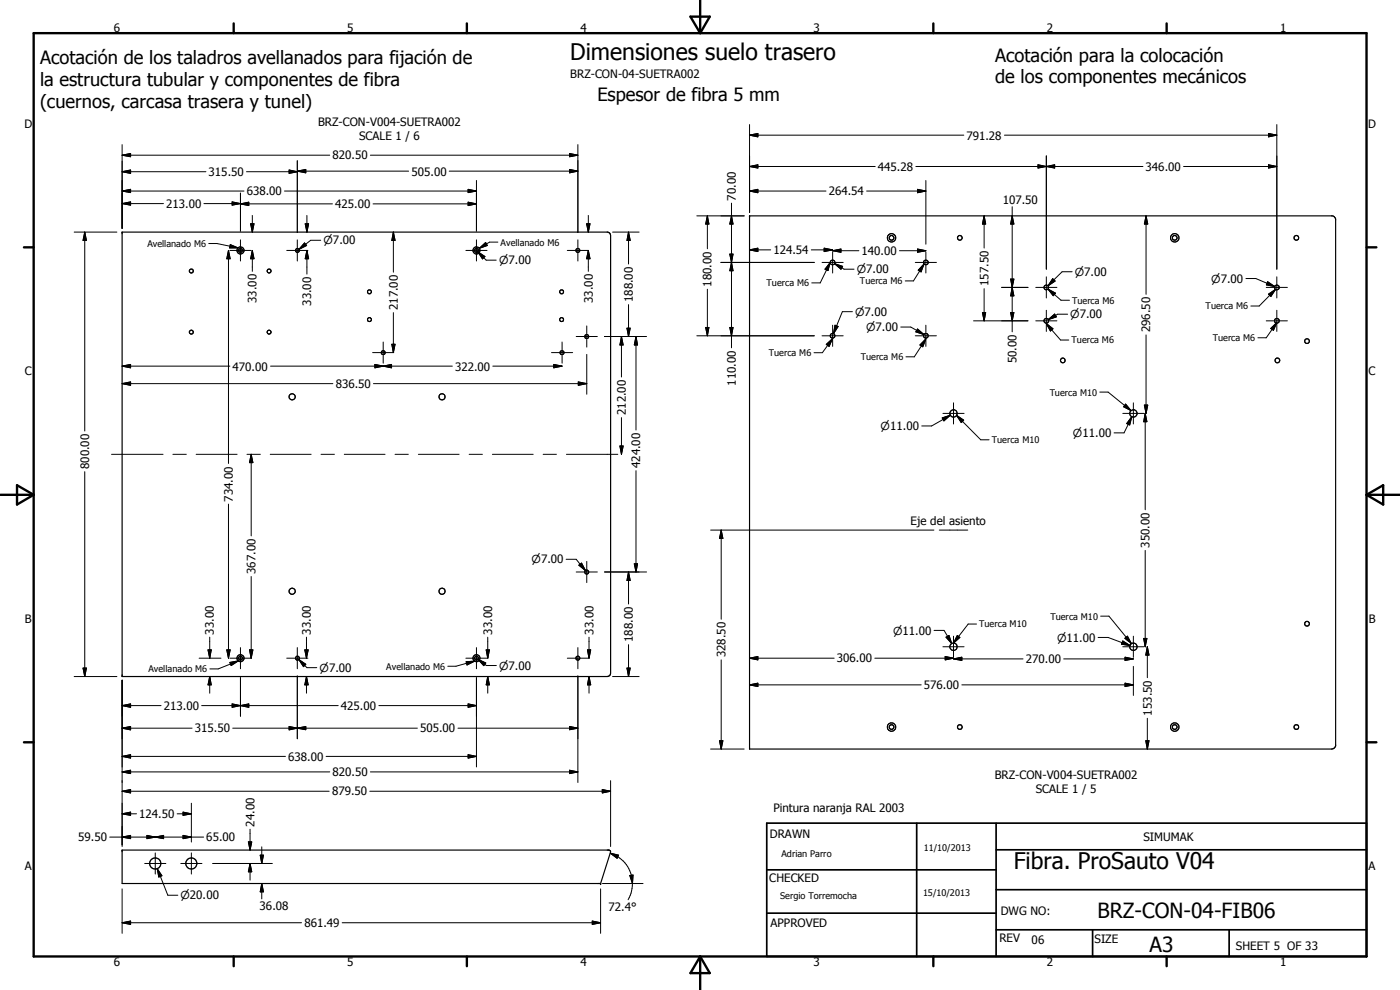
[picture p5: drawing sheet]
<svg xmlns="http://www.w3.org/2000/svg" width="420mm" height="297mm" viewBox="0 0 420 297" stroke-linecap="round" stroke-linejoin="round" font-family="sans-serif">
<g fill="none" stroke="#000" stroke-width=".35">
<path d="M36.6 69.6h145.8l.6 .3 .2 .8v131.3a1.01 1.01 0 0 1-1 1h-145.6zM224.9 64.8h175l.6 .3 .3 .6v158.1l-.3 .6-.9 .3h-174.7zM36.6 255.1h146.1l.5 .5-3 9.5h-143.6z"/>
<circle cx="72.2" cy="75.2" r=".58"/>
<circle cx="72.2" cy="75.1" r="1.06"/>
<circle cx="89.3" cy="75.2" r=".58"/>
<circle cx="143" cy="75.2" r=".58"/>
<circle cx="143" cy="75.1" r="1.06"/>
<circle cx="173.4" cy="75.1" r=".59"/>
<circle cx="249.9" cy="78.8" r=".69"/>
<circle cx="267.6" cy="71.4" r="1.26"/>
<circle cx="267.6" cy="71.4" r=".71"/>
<circle cx="277.8" cy="78.7" r=".69"/>
<circle cx="288" cy="71.3" r=".7"/>
<circle cx="352.5" cy="71.4" r=".7"/>
<circle cx="352.5" cy="71.3" r="1.26"/>
<circle cx="389" cy="71.4" r=".7"/>
<circle cx="57.4" cy="99.6" r=".59"/>
<circle cx="57.4" cy="81.3" r=".6"/>
<circle cx="80.8" cy="81.3" r=".58"/>
<circle cx="80.8" cy="99.7" r=".58"/>
<circle cx="110.9" cy="95.9" r=".58"/>
<circle cx="110.9" cy="87.6" r=".59"/>
<circle cx="168.5" cy="95.9" r=".59"/>
<circle cx="168.5" cy="87.6" r=".6"/>
<circle cx="314" cy="96.2" r=".69"/>
<circle cx="314" cy="86.3" r=".69"/>
<circle cx="383.2" cy="86.2" r=".71"/>
<circle cx="383.2" cy="96.3" r=".7"/>
<circle cx="87.7" cy="119.1" r=".92"/>
<circle cx="115" cy="105.8" r=".59"/>
<circle cx="132.7" cy="119.1" r=".91"/>
<circle cx="168.6" cy="105.8" r=".58"/>
<circle cx="176.1" cy="101" r=".59"/>
<circle cx="249.9" cy="100.7" r=".7"/>
<circle cx="277.9" cy="100.8" r=".7"/>
<circle cx="319" cy="108.1" r=".7"/>
<circle cx="383.4" cy="108.2" r=".71"/>
<circle cx="392.3" cy="102.4" r=".71"/>
<circle cx="286.2" cy="124.1" r="1.08"/>
<circle cx="340.1" cy="124.1" r="1.1"/>
<circle cx="87.7" cy="177.4" r=".91"/>
<circle cx="132.7" cy="177.4" r=".91"/>
<circle cx="176.1" cy="171.7" r=".58"/>
<circle cx="72.2" cy="197.5" r=".58"/>
<circle cx="72.2" cy="197.5" r="1.06"/>
<circle cx="89.3" cy="197.5" r=".6"/>
<circle cx="143" cy="197.5" r=".59"/>
<circle cx="143" cy="197.5" r="1.05"/>
<circle cx="173.4" cy="197.5" r=".6"/>
<circle cx="286.1" cy="194" r="1.1"/>
<circle cx="340.2" cy="194.1" r="1.1"/>
<circle cx="392.3" cy="187.1" r=".71"/>
<circle cx="267.5" cy="218.1" r="1.27"/>
<circle cx="267.6" cy="218.1" r=".71"/>
<circle cx="288.1" cy="218.2" r=".69"/>
<circle cx="352.5" cy="218.2" r=".7"/>
<circle cx="352.5" cy="218.2" r="1.26"/>
<circle cx="389" cy="218.2" r=".7"/>
<circle cx="46.6" cy="259.1" r="1.68"/>
<circle cx="57.4" cy="259.1" r="1.65"/>
</g>
<g fill="#000">
<circle cx="224.9" cy="64.8" r=".18"/>
<circle cx="180.2" cy="265.1" r=".18"/>
</g>
<g fill="none" stroke="#000" stroke-width=".71">
<path d="M10.1 9.9h400v277.1h-400zM70.1 7v2.9M140.1 7v2.9M207.2 5h5.8l-2.9 4.9zM210.1 0v9.9M280.1 7v2.9M350.1 7v2.9M7.2 74.2h2.9M410.1 74.2h3M.1 148.5h10M5.1 145.6l5 2.9-5 2.9zM410.1 148.5h10"/>
<path d="M410.1 148.5l5-2.9v5.8zM7.2 222.7h2.9M410.1 222.7h3M70.1 287v2.9M140.1 287v2.9M210.1 287v10M210.1 287l2.9 5h-5.8zM280.1 287v2.9M350.1 287v2.9"/>
</g>
<path d="M230.1 247h180v40h-180zM275.1 247v40M298.9 255h111.2M298.9 247v40M230.1 274h68.8M230.1 261h68.8M298.9 279h111.2M298.9 267h111.2M327.9 279v8M368.9 279v8" fill="none" stroke="#000" stroke-width=".51"/>
<g fill="none" stroke="#000" stroke-width=".3">
<path d="M224.9 37.4v26.4M383.2 37.4v43.4M36.6 57.3l2.6-.5v1zM36.6 51.5l2.6-.5v1zM36.6 46.6l2.6-.5v.9zM36.6 43.4v25.1M36.6 57.3h36.6M36.6 51.5h25.2M36.6 46.6h62.4M72.2 57.9v11.4M74 51.5h15.2M85.4 57.3h57.6"/>
<path d="M86.8 51l2.4 .5-2.4 .5zM89.2 51.4l2.6-.6v1.1zM89.2 48.2v21.6M89.2 51.4h33.4M111.2 46.6h62.2M134.8 51.4h38.6M140.5 56.8l2.5 .5-2.5 .5zM143 54.1v15.2M170.9 46.1l2.5 .5-2.5 .4zM170.9 50.8l2.5 .6-2.5 .5zM173.4 43.4v26.4M224.9 57.3l2.5-.5v1z"/>
<path d="M224.9 50l2.5-.6v1zM224.9 40.6l2.5-.6v1.1zM224.9 57.3h23M224.9 50h37.8M224.9 40.6h64.4M260.1 57.3h17.8M274.9 50h68.1M275.4 56.8l2.5 .5-2.5 .5zM277.9 54.1v19.2M301.4 40.6h81.8M311.5 49.4l2.5 .6-2.5 .4zM314 50l2.5-.6v1z"/>
<path d="M314 46.8v34M355.2 50h28M380.7 49.4l2.5 .6-2.5 .4zM380.7 40l2.5 .6-2.5 .5zM22.3 69.6h12.8M25.4 69.6l.5 2.5h-1zM25.4 69.6v59.7M36.6 61.1l2.6-.5v1zM36.6 61.1h12.5M61.2 61.1h11M62.6 73.1h2.5l6.3 1.3M68.6 75.1l.5 2.5h-1z"/>
<path d="M68.6 75.1v64M69 75.1h6.3M69.1 73.4l2.3 1h-2.5zM69.7 60.6l2.5 .5-2.5 .5zM72.2 61.2l2.5-.5v1zM72.2 72v6.3M72.2 61.2h27.6M75.2 67.1h1l-.5 2.5zM75.7 75.1l.5 2.5h-1zM75.7 64.6v5M75.7 75.1v6.3M86.1 75.1h6.3"/>
<path d="M89.2 72v6.3M91.4 72.9l.6 .8-2.3 1.1zM91.6 67.1h1l-.5 2.5zM92.1 75.1l.5 2.5h-1zM92.1 64.6v5M92.1 75.1v7.2M96.3 72.1h-3.1l-3.5 2.7M112 61.2h31M118.1 69.6l.5 2.5h-1zM118.1 69.6v12.1M139.8 75.1h6.4M140.5 60.7l2.5 .5-2.5 .5z"/>
<path d="M143 72v6.3M143.4 75.6l2.1 1.4-.7 .7zM143.4 75.6l2.5 2.5h3M143.8 74.5l1.9-1.7 .6 .9zM149.4 72.6h-2.5l-3.1 1.9M170.3 75.1h6.3M173.4 72v6.3M176.1 67.1h1l-.5 2.5zM176.6 75.1l.5 2.5h-1zM176.6 64.6v5M176.6 75.1v6.3M183.8 69.6h8"/>
<path d="M188.6 69.6l.5 2.5h-.9zM188.6 69.6v9.6M209.1 64.8h14.2M212.3 64.8l.5 2.4h-1zM212.3 64.8v9.8M216.4 78.7h28M219 76.2h1l-.5 2.5zM219.5 64.8l.5 2.4h-1zM219.5 78.7l.5 2.5h-1zM219.5 61v43.4M224.9 75l2.5-.5v1zM224.9 75h6.4"/>
<path d="M243.5 75h6.4M246.7 78.7h6.4M247.3 74.5l2.6 .5-2.6 .5zM249.1 78.9l-.6 2.3-.9-.4zM249.1 78.9l-2.9 6h-2.6M249.2 78.7l-.7 2.5-.9-.4zM249.9 75.2l2.5-.5v1zM249.9 75.6v6.3M249.9 75.2h7.9M250.5 79.1l2.4 .8-.5 .9zM250.5 79.1l2.8 1.7h3M269.9 75.2h8"/>
<path d="M274.7 78.7h6.3M275.4 74.7l2.5 .5-2.5 .5zM277.3 79.2l-.9 2.4-.8-.5zM277.3 79.2l-3.2 5.1h-2.4M277.9 75.6v6.3M295.3 64.8l.5 2.4h-1zM295.3 64.8v9.6M303.8 64.8l.5 2.4h-1zM303.8 62v37.6M343.9 64.8l.6 2.4h-1.1zM343.9 64.8v23.5M118.1 93.8v12"/>
<path d="M176.1 97.8v6.3M188.2 98.5h.9l-.5 2.5zM188.6 91.4v9.6M211.8 98.3h1l-.5 2.5zM212.3 86.8v14M219 98.3h1l-.5 2.5zM249.9 97.6v6.3M250.6 97.6l.9 .4-1.4 2.1zM255.8 93.5h-3l-2.7 6.6M270.3 98.1h3l4 2.3M275.4 98.7l1.9 1.7-2.4-.8zM277.9 97.6v6.3"/>
<path d="M292.2 96.3h16.3M294.8 93.8h1l-.5 2.5zM295.3 86.6v9.7M300.6 86.2h7.9M303.3 83.7h1l-.5 2.5zM303.3 93.8h1l-.5 2.5zM303.8 86.2l.5 2.6h-1zM310.8 86.2h6.4M310.8 96.3h6.4M314 97.1l2 1.5-.8 .7zM314 83.1v6.3M314 93.1v6.3"/>
<path d="M314.1 97.2l1.1 2.1 .8-.7-1.9-1.4 4.2 4.8h2.4M314.5 86.7l2.3 1.3-.7 .7zM314.5 86.7l3.9 3.4h2.6M314.6 95.9l1.9-1.7 .5 .9zM315.9 83.6l.7 .7-2.1 1.5zM320.4 94.3h-3l-2.8 1.6M321.8 81.5h-3l-4.3 4.3M373.9 83.6h3l5.7 2.4M380 86.2h6.4M380 96.3h6.4M380.4 84.5l2.2 1.5-2.5-.5zM380.7 88.3l2.1-1.5-1.4 2.1z"/>
<path d="M381.4 98.6l1.8-1.8-1 2.3zM382.8 86.8l-4.9 5h-2.5M383.1 96.9l-1.7 1.7 .8 .5 .9-2.1M383.1 96.9l-3.1 4.4h-2.5M383.2 83.1v6.3M383.2 93.1v6.3M36.6 115.1l2.6-.5v1zM36.6 109.9l2.6-.6v1.1zM36.6 115.1h63.3M36.6 109.9h32.4M81.2 109.9h54.6M111.8 105.8h6.4"/>
<path d="M112.1 115.1h64M112.5 109.3l2.5 .6-2.5 .5zM112.5 109.3l5 1.1v-1.1l-5 1.1zM115 109.9l2.5-.6v1.1zM115 102.6v6.4M117.6 103.3h1l-.5 2.5zM147.9 109.9h20.8M165.5 105.8h6.4M166.2 109.3l2.5 .6-2.5 .5zM168.7 102.6v6.4M172.9 101h6.4M173.6 114.6l2.5 .5-2.5 .5z"/>
<path d="M176.1 106.3v12M181.4 101h12.6M186.5 101l.5 2.5h-1zM186.5 101v12.1M190.9 101l.4 2.5h-.9zM190.9 101v28M209.1 100.8h35.3M246.7 100.8h6.4M248 103.3l1.9-1.7-1.1 2.3zM249.8 101.7l-1.8 1.6 .8 .6 1-2.1M249.8 101.7l-3 4.1h-2.5M274.7 100.8h6.3"/>
<path d="M277.8 101.8l-1.7 1.7 .8 .6 .9-2.2M277.8 101.9l-3.4 5.2h-2.5M277.9 101.7l-1 2.4-.8-.6zM330.1 117.6h2.5l6.8 5.6M343.9 100.5v23.5M33.5 136.3h15.4M51.9 136.3h4M58.9 136.3h12.3M74.1 136.3h4M75.4 136.3l.5 2.5h-1zM75.4 136.3v24.5M81.1 136.3h12.3"/>
<path d="M96.3 136.3h4.1M103.3 136.3h12.3M118.6 136.3h3.9M125.5 136.3h12.3M140.8 136.3h4M147.8 136.3h12.2M163 136.3h4M170 136.3h15.4M186 133.8h1l-.5 2.5zM186.5 125.3v11M282.8 125.4l2.4-.8-1.9 1.7zM283 124h6.3"/>
<path d="M285.2 124.6l-5.6 3.2h-3M286.2 120.9v6.3M287.1 124.6l2.1 1.5-.7 .7zM287.1 124.6l7.2 7.4h2.5M337 124h6.3M337.8 121.2l1.6 2-2.2-1.2zM339.7 125l-.7 2.5-.9-.4zM339.7 125l-2.4 4.9h-3M340.1 120.9v6.3M343.4 121.5h1.1l-.6 2.5zM343.7 124l.5 2.5h-1zM343.7 124v29"/>
<path d="M25.4 141.5v61.5M68.6 151.3v46.2M190.9 141.2v30.4M213.3 159h67M216.4 159l.5 2.5h-1zM216.4 159v26.8M281.9 159h8.5M75.4 173v24.5M169.9 167.8h3l2.8 3.4M172.9 171.6h6.4M173.7 169.6l.8-.6 1.2 2.2zM176.1 168.4v6.4"/>
<path d="M181.4 171.6h12.6M188.6 171.6l.5 2.6h-.9zM188.6 171.6v9.6M190.4 169.2h.9l-.4 2.4zM343.7 165.1v29M59.8 197.5h6.5M62.4 195h1l-.5 2.5zM62.9 191.2v6.3M68.1 195h1l-.5 2.5zM69 198.8l2.5-.5-2.1 1.4zM69 197.5h6.3M71.5 198.3l-6 2.4h-2.5"/>
<path d="M72.2 194.3v6.4M74.9 195h1l-.5 2.5zM86.1 197.5h6.3M89.2 194.3v6.4M89.7 197.9l2.1 1.4-.7 .7zM89.7 197.9l2.4 2.4h3M91.5 195h1l-.5 2.5zM92 191.2v6.3M139.8 197.5h6.4M139.9 198.5l2.5-.1-2.2 1.1zM142.4 198.4l-5.5 1.5h-2.5M143 194.3v6.4"/>
<path d="M143.5 197.8l2.3 1.1-.6 .8zM143.5 197.8l2.5 1.9h3M145.9 195h1l-.5 2.5zM146.4 191.2v6.3M170.3 197.5h6.3M173.4 194.3v6.4M176.3 195h1l-.5 2.5zM176.8 191.2v6.3M188.6 193.4v9.6M216.4 198v26.7M224.9 197.5l2.5-.5v1zM224.9 197.5h25.4"/>
<path d="M262.5 197.5h23.7M280.3 189.1h3l2.3 4M283 194.1h6.3M283.7 197l2.5 .5-2.5 .5zM283.9 191.2l.9-.5 .8 2.4zM286.2 197.7l2.5-.5v1zM286.2 190.9v6.3M286.2 197.7h20.8M286.3 192.5l-.1 .2M286.4 192.4l.9-1.7 .8 .6-1.9 1.6M287.3 190.7l.8 .6-1.9 1.7zM293.1 187.2h-2.5l-4.4 5.6"/>
<path d="M319.2 197.7h20.9M329.6 191.3h3l6.5 2.4M330.3 184.9h2.5l6.3 7.7M337 192.3l2.1 1.4-2.5-.4zM337 194.1h6.3M337.6 191.5l.8-.6 1.1 2.2zM337.6 197.2l2.5 .5-2.5 .5zM338.7 192.4l-1.1-.9 .8-.6 .9 1.8M339.3 192.8l.2 .3M339.3 192.9l.2 .2M339.4 192.7l.1 .4M340.1 190.9v6.3"/>
<path d="M340.1 199.9v8.8M343.2 191.6h1l-.5 2.5zM344.3 194.1l.5 2.5h-.9zM344.3 194.1v9.2M22.3 203h12.8M24.9 200.4h1l-.5 2.6zM36.6 211.7l2.6-.5v1zM36.6 218.5l2.6-.5v1zM36.6 204.1v49.9M36.6 211.7h11.7M36.6 218.5h21M60.5 211.7h41"/>
<path d="M62.9 203l.5 2.5h-1zM62.9 203v5M69.7 211.2l2.5 .5-2.5 .5zM69.7 211.2v1l5-1v1zM69.8 218.5h55.5M72.2 211.7l2.5-.5v1zM72.2 203.3v11.6M86.8 218l2.4 .5-2.4 .5zM89.2 218.5l2.6-.5v.9zM89.2 202.8v18.9M92 203l.5 2.5h-1zM92 203v5"/>
<path d="M113.7 211.7h29.3M137.4 218.5h36M140.5 211.2l2.5 .5-2.5 .5zM143 203.3v26.8M146.4 203l.5 2.5h-1zM146.4 203v5M170.9 218l2.5 .5-2.5 .4zM173.4 202.8v32M176.8 203l.5 2.5h-1zM176.8 203v5M183.8 203h8M188.2 200.4h.9l-.5 2.6z"/>
<path d="M224.9 205.5l2.5-.5v1zM224.9 205.5h51.6M288.7 205.5h51.4M337.6 205l2.5 .5-2.5 .5zM344.3 215.5v9.2M36.6 226.9l2.6-.5v1.1zM36.6 231.6l2.6-.5v1zM36.6 237.4l2.6-.5v1zM36.6 226.9h49.1M36.6 231.6h62.4M36.6 237.4h62.2M97.9 226.9h45.1"/>
<path d="M111 237.4h72.2M111.2 231.6h62.2M140.5 226.4l2.5 .5-2.5 .6zM170.9 231.1l2.5 .5-2.5 .5zM180.8 236.9l2.4 .5-2.4 .5zM183.2 234.2v19.8M213.3 224.7h10M215.9 222.2h1l-.5 2.5zM343.9 222.2h.9l-.5 2.5zM32.9 251.2h28.2M36.6 251.2l2.6-.5v.9zM36.6 244.2l2.6-.5v.9z"/>
<path d="M36.6 244.2h4.4M43.4 259.1h6.4M44.1 250.7l2.5 .5-2.5 .4zM46.6 251.2l2.5-.5v.9zM46.6 255.9v6.4M53.2 244.2h4.2M54.3 259.1h6.3M54.9 243.7l2.5 .5-2.5 .4zM54.9 250.7l2.5 .5-2.5 .4zM57.4 241v11.6M57.4 255.9v6.4M63.9 259.1h17.8"/>
<path d="M74.5 252.6h1.1l-.6 2.5zM75 259.1l.6 2.5h-1.1zM75 248.8v6.3M75 259.1v5M78.1 256.6h1l-.5 2.5zM78.6 254.1v5M183.2 256l2.4 .6-.4 .9zM183.2 256a10.2 10.2 0 0 1 4.8 3.5l.7 1.1a9.7 9.7 0 0 1 1.1 4.5M36.6 276.9l2.6-.5v1zM36.6 266.7v13.3M36.6 276.9h53.9M47.2 260.6l1.4 2.2-.9 .3z"/>
<path d="M47.2 260.6l3.2 8h3M78.6 265.1l.5 2.5h-1zM78.6 265.1v4.6M102.7 276.9h77.5M177.7 276.4l2.5 .5-2.5 .5zM180.2 266.7v13.3M180.8 265.1h12.2M189 262.7l1-.1-.2 2.5zM189.8 265.1l-.4 2.9-.9 2"/>
</g>
<g fill="#000">
<path d="M36.6 57.3l2.6-.5v1zM36.6 51.5l2.6-.5v1zM36.6 46.6l2.6-.5v.9zM86.8 51l2.4 .5-2.4 .5zM89.2 51.4l2.6-.6v1.1zM140.5 56.8l2.5 .5-2.5 .5zM170.9 46.1l2.5 .5-2.5 .4zM170.9 50.8l2.5 .6-2.5 .5zM224.9 57.3l2.5-.5v1zM224.9 50l2.5-.6v1zM224.9 40.6l2.5-.6v1.1zM275.4 56.8l2.5 .5-2.5 .5z"/>
<path d="M311.5 49.4l2.5 .6-2.5 .4zM314 50l2.5-.6v1zM380.7 49.4l2.5 .6-2.5 .4zM380.7 40l2.5 .6-2.5 .5zM25.4 69.6l.5 2.5h-1zM36.6 61.1l2.6-.5v1zM69.1 73.4l2.3 1h-2.5zM68.6 75.1l.5 2.5h-1zM69.7 60.6l2.5 .5-2.5 .5zM72.2 61.2l2.5-.5v1zM75.2 67.1h1l-.5 2.5zM75.7 75.1l.5 2.5h-1z"/>
<path d="M91.4 72.9l.6 .8-2.3 1.1zM91.6 67.1h1l-.5 2.5zM92.1 75.1l.5 2.5h-1zM118.1 69.6l.5 2.5h-1zM140.5 60.7l2.5 .5-2.5 .5zM143.4 75.6l2.1 1.4-.7 .7zM143.8 74.5l1.9-1.7 .6 .9zM176.1 67.1h1l-.5 2.5zM176.6 75.1l.5 2.5h-1zM188.6 69.6l.5 2.5h-.9zM212.3 64.8l.5 2.4h-1zM219 76.2h1l-.5 2.5z"/>
<path d="M219.5 64.8l.5 2.4h-1zM224.9 75l2.5-.5v1zM247.3 74.5l2.6 .5-2.6 .5zM249.9 75.2l2.5-.5v1zM250.5 79.1l2.4 .8-.5 .9zM275.4 74.7l2.5 .5-2.5 .5zM295.3 64.8l.5 2.4h-1zM303.8 64.8l.5 2.4h-1zM343.9 64.8l.6 2.4h-1.1zM188.2 98.5h.9l-.5 2.5zM211.8 98.3h1l-.5 2.5zM219 98.3h1l-.5 2.5z"/>
<path d="M219.5 78.7l.5 2.5h-1zM249.2 78.7l-.7 2.5-.9-.4zM250.6 97.6l.9 .4-1.4 2.1zM275.4 98.7l1.9 1.7-2.4-.8zM277.3 79.2l-.9 2.4-.8-.5zM294.8 93.8h1l-.5 2.5zM303.3 83.7h1l-.5 2.5zM303.3 93.8h1l-.5 2.5zM303.8 86.2l.5 2.6h-1zM315.9 83.6l.7 .7-2.1 1.5zM314 97.1l2 1.5-.8 .7zM314.6 95.9l1.9-1.7 .5 .9z"/>
<path d="M314.5 86.7l2.3 1.3-.7 .7zM380.4 84.5l2.2 1.5-2.5-.5zM380.7 88.3l2.1-1.5-1.4 2.1zM381.4 98.6l1.8-1.8-1 2.3zM36.6 115.1l2.6-.5v1zM36.6 109.9l2.6-.6v1.1zM112.5 109.3l2.5 .6-2.5 .5zM115 109.9l2.5-.6v1.1zM117.6 103.3h1l-.5 2.5zM166.2 109.3l2.5 .6-2.5 .5zM173.6 114.6l2.5 .5-2.5 .5zM186.5 101l.5 2.5h-1z"/>
<path d="M190.9 101l.4 2.5h-.9zM248 103.3l1.9-1.7-1.1 2.3zM277.9 101.7l-1 2.4-.8-.6zM75.4 136.3l.5 2.5h-1zM186 133.8h1l-.5 2.5zM282.8 125.4l2.4-.8-1.9 1.7zM287.1 124.6l2.1 1.5-.7 .7zM337.8 121.2l1.6 2-2.2-1.2zM339.7 125l-.7 2.5-.9-.4zM343.4 121.5h1.1l-.6 2.5zM343.7 124l.5 2.5h-1zM173.7 169.6l.8-.6 1.2 2.2z"/>
<path d="M188.6 171.6l.5 2.6h-.9zM190.4 169.2h.9l-.4 2.4zM216.4 159l.5 2.5h-1zM62.4 195h1l-.5 2.5zM68.1 195h1l-.5 2.5zM69 198.8l2.5-.5-2.1 1.4zM74.9 195h1l-.5 2.5zM91.5 195h1l-.5 2.5zM89.7 197.9l2.1 1.4-.7 .7zM139.9 198.5l2.5-.1-2.2 1.1zM143.5 197.8l2.3 1.1-.6 .8zM145.9 195h1l-.5 2.5z"/>
<path d="M176.3 195h1l-.5 2.5zM224.9 197.5l2.5-.5v1zM283.7 197l2.5 .5-2.5 .5zM283.9 191.2l.9-.5 .8 2.4zM287.3 190.7l.8 .6-1.9 1.7zM286.2 197.7l2.5-.5v1zM337 192.3l2.1 1.4-2.5-.4zM337.6 191.5l.8-.6 1.1 2.2zM337.6 197.2l2.5 .5-2.5 .5zM343.2 191.6h1l-.5 2.5zM344.3 194.1l.5 2.5h-.9zM24.9 200.4h1l-.5 2.6z"/>
<path d="M36.6 211.7l2.6-.5v1zM36.6 218.5l2.6-.5v1zM62.9 203l.5 2.5h-1zM69.7 211.2l2.5 .5-2.5 .5zM72.2 211.7l2.5-.5v1zM86.8 218l2.4 .5-2.4 .5zM89.2 218.5l2.6-.5v.9zM92 203l.5 2.5h-1zM140.5 211.2l2.5 .5-2.5 .5zM146.4 203l.5 2.5h-1zM170.9 218l2.5 .5-2.5 .4zM176.8 203l.5 2.5h-1z"/>
<path d="M188.2 200.4h.9l-.5 2.6zM224.9 205.5l2.5-.5v1zM337.6 205l2.5 .5-2.5 .5zM36.6 226.9l2.6-.5v1.1zM36.6 231.6l2.6-.5v1zM36.6 237.4l2.6-.5v1zM140.5 226.4l2.5 .5-2.5 .6zM170.9 231.1l2.5 .5-2.5 .5zM180.8 236.9l2.4 .5-2.4 .5zM215.9 222.2h1l-.5 2.5zM343.9 222.2h.9l-.5 2.5zM36.6 251.2l2.6-.5v.9z"/>
<path d="M36.6 244.2l2.6-.5v.9zM44.1 250.7l2.5 .5-2.5 .4zM46.6 251.2l2.5-.5v.9zM54.9 243.7l2.5 .5-2.5 .4zM54.9 250.7l2.5 .5-2.5 .4zM74.5 252.6h1.1l-.6 2.5zM78.1 256.6h1l-.5 2.5zM183.2 256l2.4 .6-.4 .9zM36.6 276.9l2.6-.5v1zM47.2 260.6l1.4 2.2-.9 .3zM75 259.1l.6 2.5h-1.1zM78.6 265.1l.5 2.5h-1z"/>
<path d="M177.7 276.4l2.5 .5-2.5 .5zM189 262.7l1-.1-.2 2.5z"/>
</g>
<g font-size="6.9">
<text x="171.1" y="18.1">Dimensiones suelo trasero</text>
<text x="304.2" y="260.7">Fibra. ProSauto V04</text>
</g>
<g font-size="6.3">
<text x="329.4" y="275.4">BRZ-CON-04-FIB06</text>
<text x="345" y="285.6">A3</text>
</g>
<g font-size="5.5">
<text x="12" y="19.3">Acotación de los taladros avellanados para fijación de</text>
<text x="298.6" y="18.5">Acotación para la colocación</text>
<text x="12" y="25.9">la estructura tubular y componentes de fibra</text>
<text x="298.6" y="25">de los componentes mecánicos</text>
<text x="12" y="32.4">(cuernos, carcasa trasera y tunel)</text>
<text x="179.3" y="30.4">Espesor de fibra 5 mm</text>
</g>
<g font-size="3.5">
<text x="34.2" y="9.6">6</text>
<text x="104.2" y="9.6">5</text>
<text x="174.2" y="9.6">4</text>
<text x="244.2" y="9.6">3</text>
<text x="314.2" y="9.6">2</text>
<text x="384.2" y="9.6">1</text>
<text x="171.1" y="23.3">BRZ-CON-04-SUETRA002</text>
<text x="7.3" y="38.4">D</text>
<text x="95.4" y="37.7">BRZ-CON-V004-SUETRA002</text>
<text x="107.8" y="41.9">SCALE 1 / 6</text>
<text x="290.1" y="41.9">791.28</text>
<text x="410.6" y="38.4">D</text>
<text x="99.8" y="47.8">820.50</text>
<text x="62.6" y="52.8">315.50</text>
<text x="123.5" y="52.7">505.00</text>
<text x="263.5" y="51.2">445.28</text>
<text x="343.8" y="51.2">346.00</text>
<text x="74" y="58.6">638.00</text>
<text x="248.7" y="58.6">264.54</text>
<text x="49.9" y="62.4">213.00</text>
<text x="100.6" y="62.5">425.00</text>
<text x="220.8" y="60.2" transform="rotate(-90 220.8 60.2)">70.00</text>
<text x="300.9" y="61.2">107.50</text>
<text x="232.1" y="76.3">124.54</text>
<text x="258.6" y="76.5">140.00</text>
<text x="213.6" y="86" transform="rotate(-90 213.6 86)">180.00</text>
<text x="296.6" y="85.8" transform="rotate(-90 296.6 85.8)">157.50</text>
<text x="77" y="90.9" transform="rotate(-90 77 90.9)">33.00</text>
<text x="93.4" y="91.7" transform="rotate(-90 93.4 91.7)">33.00</text>
<text x="119.4" y="93" transform="rotate(-90 119.4 93)">217.00</text>
<text x="177.9" y="90.9" transform="rotate(-90 177.9 90.9)">33.00</text>
<text x="189.9" y="90.6" transform="rotate(-90 189.9 90.6)">188.00</text>
<text x="345.2" y="99.7" transform="rotate(-90 345.2 99.7)">296.50</text>
<text x="7.4" y="112.6">C</text>
<text x="69.8" y="111.2">470.00</text>
<text x="136.6" y="111.2">322.00</text>
<text x="305" y="109.1" transform="rotate(-90 305 109.1)">50.00</text>
<text x="410.7" y="112.6">C</text>
<text x="100.7" y="116.4">836.50</text>
<text x="220.8" y="115.7" transform="rotate(-90 220.8 115.7)">110.00</text>
<text x="187.8" y="124.5" transform="rotate(-90 187.8 124.5)">212.00</text>
<text x="26.7" y="140.8" transform="rotate(-90 26.7 140.8)">800.00</text>
<text x="192.1" y="140.5" transform="rotate(-90 192.1 140.5)">424.00</text>
<text x="69.8" y="150.5" transform="rotate(-90 69.8 150.5)">734.00</text>
<text x="273.3" y="157.4">Eje del asiento</text>
<text x="345" y="164.3" transform="rotate(-90 345 164.3)">350.00</text>
<text x="76.7" y="172.2" transform="rotate(-90 76.7 172.2)">367.00</text>
<text x="7.4" y="186.9">B</text>
<text x="64.2" y="190.4" transform="rotate(-90 64.2 190.4)">33.00</text>
<text x="93.2" y="190.4" transform="rotate(-90 93.2 190.4)">33.00</text>
<text x="147.7" y="190.4" transform="rotate(-90 147.7 190.4)">33.00</text>
<text x="178.1" y="190.4" transform="rotate(-90 178.1 190.4)">33.00</text>
<text x="410.8" y="186.9">B</text>
<text x="189.9" y="192.6" transform="rotate(-90 189.9 192.6)">188.00</text>
<text x="217.7" y="197.2" transform="rotate(-90 217.7 197.2)">328.50</text>
<text x="251.2" y="198.8">306.00</text>
<text x="307.8" y="199">270.00</text>
<text x="277.3" y="206.8">576.00</text>
<text x="49.1" y="213">213.00</text>
<text x="102.3" y="213">425.00</text>
<text x="345.6" y="214.7" transform="rotate(-90 345.6 214.7)">153.50</text>
<text x="58.5" y="219.8">315.50</text>
<text x="126.1" y="219.8">505.00</text>
<text x="86.5" y="228.2">638.00</text>
<text x="99.8" y="232.9">820.50</text>
<text x="298.5" y="233.7">BRZ-CON-V004-SUETRA002</text>
<text x="99.6" y="238.7">879.50</text>
<text x="310.8" y="237.9">SCALE 1 / 5</text>
<text x="41.8" y="245.4">124.50</text>
<text x="232.1" y="243.5">Pintura naranja RAL 2003</text>
<text x="76.4" y="248" transform="rotate(-90 76.4 248)">24.00</text>
<text x="231" y="251.5">DRAWN</text>
<text x="23.4" y="252.4">59.50</text>
<text x="61.9" y="252.4">65.00</text>
<text x="343.1" y="252.3">SIMUMAK</text>
<text x="7.4" y="261.1">A</text>
<text x="410.7" y="261.1">A</text>
<text x="230.9" y="264.6">CHECKED</text>
<text x="77.9" y="273.1">36.08</text>
<text x="182.6" y="273.3">72.4°</text>
<text x="300.3" y="274.5">DWG NO:</text>
<text x="91.3" y="278.1">861.49</text>
<text x="231.3" y="278.3">APPROVED</text>
<text x="299.9" y="282.6">REV</text>
<text x="309.6" y="283.3">06</text>
<text x="328.5" y="283.1">SIZE</text>
<text x="370.9" y="285.1">SHEET 5 OF 33</text>
<text x="34.2" y="289.9">6</text>
<text x="104.2" y="289.9">5</text>
<text x="174.2" y="289.9">4</text>
<text x="244.2" y="289.9">3</text>
<text x="314.2" y="289.9">2</text>
<text x="384.2" y="289.9">1</text>
</g>
<g font-size="3.3">
<text x="97.1" y="73.3">n7.00</text>
<text x="149.8" y="79.3">n7.00</text>
<text x="257.1" y="82">n7.00</text>
<text x="322.6" y="82.8">n7.00</text>
<text x="363.5" y="84.8">n7.00</text>
<text x="256.6" y="94.8">n7.00</text>
<text x="321.2" y="95.5">n7.00</text>
<text x="259.9" y="99.4">n7.00</text>
<text x="264.3" y="129.1">n11.00</text>
<text x="322" y="131.1">n11.00</text>
<text x="159.5" y="169">n7.00</text>
<text x="268" y="190.4">n11.00</text>
<text x="317.2" y="192.5">n11.00</text>
<text x="95.9" y="201.5">n7.00</text>
<text x="149.8" y="200.9">n7.00</text>
<text x="54.2" y="269.8">n20.00</text>
</g>
<g font-size="2.7">
<text x="44.2" y="74.1">Avellanado M6</text>
<text x="150.2" y="73.7">Avellanado M6</text>
<text x="230.1" y="85.9">Tuerca M6</text>
<text x="258.1" y="85.3">Tuerca M6</text>
<text x="321.8" y="91.1">Tuerca M6</text>
<text x="361.8" y="92.8">Tuerca M6</text>
<text x="230.7" y="106.9">Tuerca M6</text>
<text x="321.6" y="103">Tuerca M6</text>
<text x="364" y="102.4">Tuerca M6</text>
<text x="258.3" y="108.1">Tuerca M6</text>
<text x="315" y="118.7">Tuerca M10</text>
<text x="297.6" y="133">Tuerca M10</text>
<text x="315.2" y="185.9">Tuerca M10</text>
<text x="293.9" y="188.3">Tuerca M10</text>
<text x="44.6" y="201.8">Avellanado M6</text>
<text x="115.9" y="200.9">Avellanado M6</text>
<text x="234.5" y="257.1">Adrian Parro</text>
<text x="277.2" y="255.3">11/10/2013</text>
<text x="234.1" y="269.7">Sergio Torremocha</text>
<text x="277" y="268.7">15/10/2013</text>
</g>
</svg>
